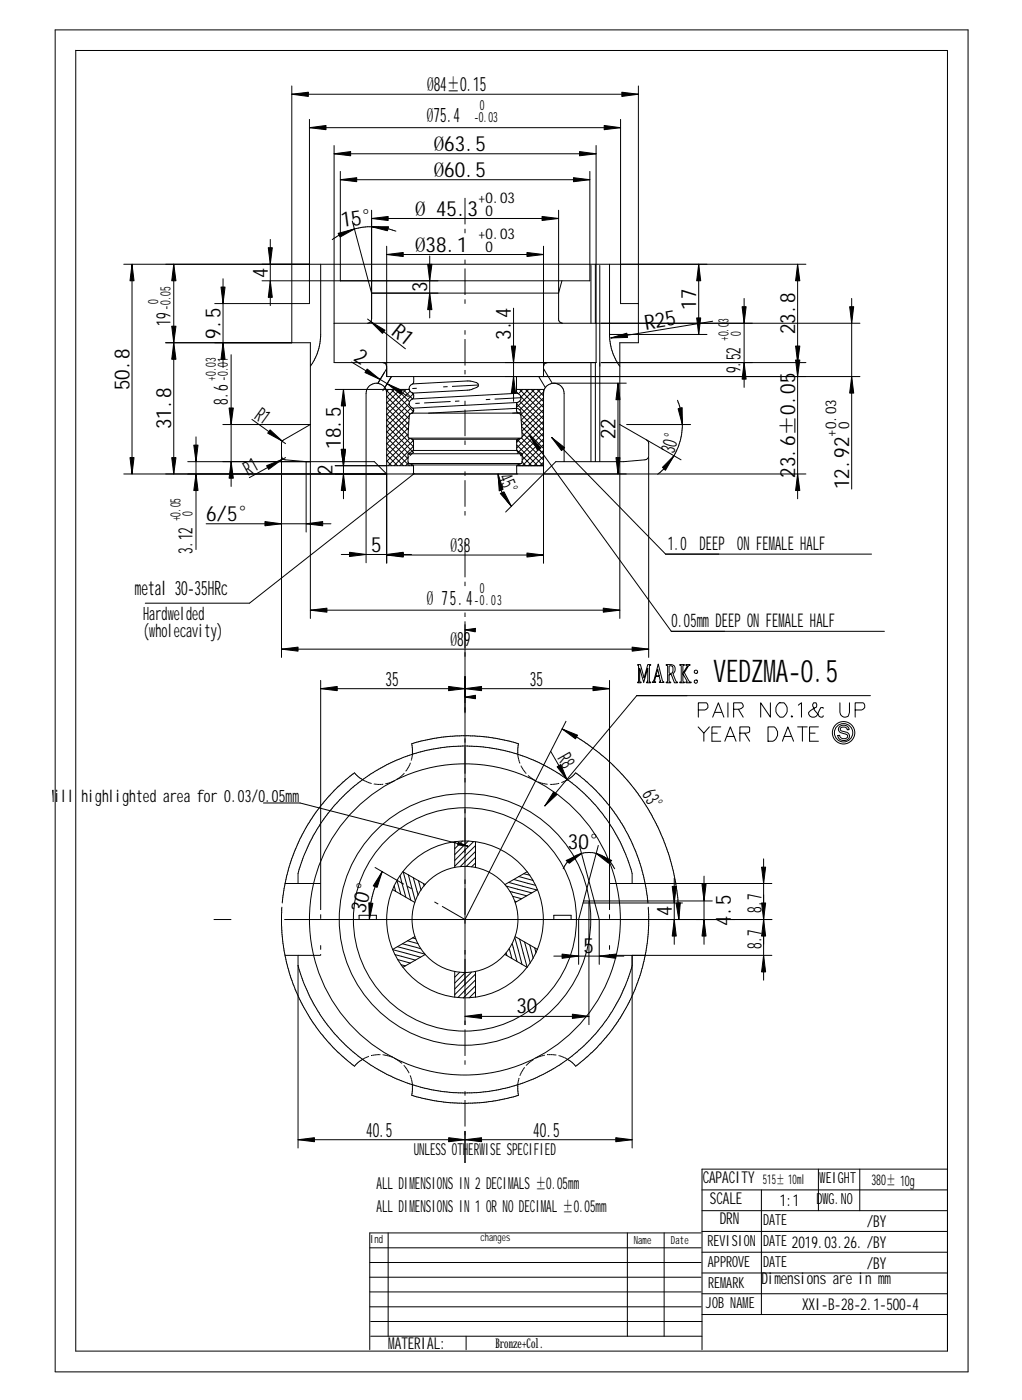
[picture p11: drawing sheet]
<svg xmlns="http://www.w3.org/2000/svg" width="235mm" height="322mm" viewBox="0 0 235 322" stroke-linecap="round" stroke-linejoin="round" font-family="sans-serif">
<g fill="none" stroke="#000" stroke-width=".23">
<path d="M12.7 6.9h210.2v309.1l-210.2-.1zM17.4 11.6v299.6h200.7v-299.6h-200.7M67.2 19.8v59.1M147 19.8v59.1h-4.3v63.5M67.2 21.7h79.8M71.2 27.5v42.4h-21.8M71.2 29.4h71.7M76.9 33.5v50h60.3v-50M76.9 35.4h60.3M78.4 39.5v25.2M135.8 39.5v25.2h-75.5M142.9 27.5v42.4h4.1"/>
<path d="M62.2 55.1v15.3M78.4 41.4h57.4M81.1 50.9l4.5 16.6h43l.8-2.8M85.6 48.4v25.1a.94 .94 0 0 1-1 1M85.6 50.3h43M89 56.7v30h109M89 58.6h36.1M91.1 53.2l-1.6-.5-2.4-.4-3.7 .1-3.3 .8-2.2 1.1-1.4 .9M98.9 59v14.2M125.1 56.7v30M128.6 48.4v25.1a.94 .94 0 0 0 .9 1M28.5 60.9h157"/>
<path d="M30.4 60.9v48.3M38.1 78.9h33.4v63.5M40 60.9v48.3M51.4 64.2v20.5M73.8 60.9v16.9a12 12 0 0 1-2.3 6.6M76.9 74.5h121.1M84.6 73.5l8.7 6.8M118.2 71v21.4M136.1 61.1v13.4M137.1 60.9v13.6M138.1 61.1v45.2M140.3 60.9v16.6a12.9 12.9 0 0 0 2.4 6.9"/>
<path d="M140.3 77h22.5M160.9 60.9v16.1M164.1 74l-23.5 3.8M171.3 68.7v20.5M183.6 60.9v54M196.1 68.7v43.9M51.3 97.8h20.2l-6.2 3.5-.4 .5-.1 .4v49.2M53.2 81.7v30.3M58 96.6l7.7 5.6M77.2 89.7h17M79.1 89.7v25.2M80.9 83.4l13.1 7.9"/>
<path d="M88.1 83.5a.87 .87 0 0 1 .9 .9M88.6 89.3l1.5-2.6-2 3.3M89 96.7l6.2 6.2M89 95.4l4.9 4.9M89 94l5 5M89 92.7l5.1 5M89 91.3l5.1 5.2M89 90l5.4 5.4M89 98.1l6.2 6.1M89 99.4l5.5 5.4 .7-.7M89 84.9l-2 3.4M89.5 89.7l-.5 .4"/>
<path d="M90.1 89.7l5.1 5.1M90.8 89.7l-1.8 1.8M91.4 89.7l2.9 2.8M92.2 89.7l-3.2 3.1M92.8 89.7l2.2 2.2 24.1-1.3M93.5 89.7l-4.5 4.5M93.9 100l-4.9 4.9M94 98.5l-5 5.1M94.1 89.7l.2 .2M94.1 97.1l-5.1 5.1M94.2 93l-5.2 5.2M94.2 95.7l-5.2 5.2"/>
<path d="M94.2 95.7l-.3 4.8 .1 .3 .3 .2M94.3 92.5a1.24 1.24 0 0 0 .9 1.6 .77 .77 0 0 1-.5 1.1M94.3 89.9l.6 .6M94.4 90.1l-5.4 5.4M94.7 95.2l-.4 .2-.1 .3M94.7 93.8l-5.7 5.8M94.9 90.5a.98 .98 0 0 1 .3 .9 .98 .98 0 0 1-.7 .8l-.2 .3M94.9 90.5l.3 .3M94.9 95.2h24.4M95 88.4l13-.7 1.7 .4 .5 .6-.1 .3-.3 .2-1.7 .6-13.1 .7M95.2 90.7l-6.2 6.1M95.2 86.7v1.6a1.3 1.3 0 0 0-.9 1.6"/>
<path d="M95.2 94.7l-.5 .5M98.7 95.2l20.2-1.1a1.06 1.06 0 0 1 1 1.4M118.9 89.7h6.2v40M118.9 86.7l.1 3.8a1.17 1.17 0 0 1 .6 1.9M118.9 93l6.2 6.2M119 90.4l.3 .3M119 89.7l-.1 .1M119.2 92.7l-24.2 1.3M119.6 92.4l-.6 .4a2.34 2.34 0 0 0 .2 2.3l.6 .3 .1 .3 .3 4.8-.1 .3-1.1 .4v2.5M119.6 92.4l5.5 5.5M119.6 89.7l5.5 5.5M119.9 91.3l5.2 5.2"/>
<path d="M119.9 95.4l5.2 5.2M120 96.8l5.1 5.1M120.1 98.2l5 5.1M120.2 99.6l4.9 5M120.4 89.7l-1.1 1M121 89.7l4.1 4.1M121.7 89.7l-1.8 1.8M122.3 89.7l2.8 2.8M123.1 89.7l-4.2 4.1M123.7 89.7l1.4 1.5M124 86.7l1.6 2.6M124.4 89.7l-4.7 4.7"/>
<path d="M125 89.7l.1 .1M125.1 90.3l-5.2 5.2M125.1 91.6l-5.1 5.2M125.1 93l-5 5M125.1 94.3l-4.9 5M125.1 95.7l-4.9 4.9M125.1 97l-6.1 6.2M125.1 98.4l-6 6M125.1 99.7l-5.3 5.3M125.1 84.9l2.1 3.4M125.1 90.6a2.37 2.37 0 0 1 2.4-2.3 2.37 2.37 0 0 1 2.4 2.3v15.7M126.1 83.5a.87 .87 0 0 0-1 .9"/>
<path d="M127.4 88.3h16.8M136.1 83.5v22.8M137.1 83.5v22.8M138.4 83.5h47.1M142.3 88.3v20.9M142.7 97.8l14.1 8.1M144.3 97.8h14.7M156 92.2l.4 1.2a14.6 14.6 0 0 1 .4 7.5l-1.1 3.1a15.1 15.1 0 0 1-4.3 5.2M28.5 109.2h157M43.2 106.3h43l2.8 2.9M45.1 100.6v26M64.8 105a.95 .95 0 0 0 .9 .9l4.8 .4v16.2"/>
<path d="M65.7 105.4l-8.3 4.6M77.2 107.3h18M89 100.7l4.9 4.9M89 102.1l5.2 5.2M89 103.4l3.9 3.9M89 104.8l2.5 2.5M89 106.1l1.2 1.2M94 104.5l-.1 1.9 .1 .3 1.1 .5 .1 2M94 104.5h26.2M94.1 100.9h26M94.1 106.5l-.7 .8M94.1 106.8h26"/>
<path d="M94.1 105.2l-2.1 2.1M94.3 101l-5.3 5.3M94.3 101l.5 .1 .4 .4-.1 2.2M94.8 101.1l.3 .4-5.7 5.8M94.8 107.2l-.1 .1M94.9 101.2h24.4M95 107.1h24.1M95.1 103.7l-1.1 .8M95.2 103.7h23.8M95.2 102.8l-4.5 4.5M95.4 109l-38 29.9h-24M114.7 109.2a10.6 10.6 0 0 0 3 7.4"/>
<path d="M119 102.5l4.8 4.8M119 103.8l3.4 3.5M119 107.3h6.1M119 103.7l1.2 .8M119.1 101.3l6 6M119.4 101.1l-.3 .2-.1 .3M119.5 107l.3 .3M119.8 101l-.8 .9M120.1 100.9l5 5M120.1 106.3l1 1M120.2 104.5v1.9l-.1 .3-1.1 .5v2M122 100.4l32.6 45h49"/>
<path d="M125.1 101.1l-4.9 4.8M125.1 102.4l-4.8 4.9M125.1 103.7l-3.5 3.6M125.1 105.1l-2.2 2.2M125.1 106.5l-.8 .8M127 100.7l26.2 26.9h47.5M148.9 101.3l.4 .5 .1 3.1M149.4 105a.95 .95 0 0 1-.9 .9l-4.9 .4h-15.6l-11.6 11.6M149.4 105.4v46M47.5 120.6h28.7M78.6 127.7h16.1M84.3 129.6v-39a2.37 2.37 0 0 1 2.4-2.3 2.37 2.37 0 0 1 2.3 2.3v39.1"/>
<path d="M89 127.8h36.1M64.8 149.5h84.6M71.5 140.5h71.2M73.8 158.6h66.5M73.8 156.7v46.8M107.1 143.9v92.1M140.3 156.7v46.8M146.8 153.1h.6l.9 3.1 .8-3.1h.7l-.3 .3v3.6l.3 .1v.2h-1v-.2l.3-.1v-3.1l-.9 3.3-.9-3.3v3.1l.3 .1v.2h-.8l.2-.3v-3.7l-.2-.1zM151.4 154.1l.4 1.5h-.8zM151.6 152.9l.9 3.8 .4 .3v.2h-1.1a.82 .82 0 0 0 0-1.2v-.2h-.8l-.3 1 .3 .4h-.8l.4-.7zM153.4 153.1a2.25 2.25 0 0 1 1.8 .3 1.32 1.32 0 0 1-.3 1.8l.8 1.8 .3 .1v.2h-.7l-.7-2-.5 .1v1.4l.3 .5h-1l.3-.4v-3.5zM154.1 153.4a.54 .54 0 0 1 .8 .4l-.1 1.1-.3 .2h-.4z"/>
<path d="M156.5 153.1h1.1v.1l-.4 .2v1.7l1-1.7-.3-.2v-.1h1l-1.3 1.8 1.1 2.1 .4 .1v.2h-1.2l.3-.5-1-1.6v1.6l.4 .5h-1.1v-.2l.3-.1v-3.6l-.3-.2zM83.5 179.6l-1-.7-.9-.9a41.6 41.6 0 0 0-7.8 7.6l-2.8 4.2-2.5 4.8a43.4 43.4 0 0 0-3.5 13.4M95 173.7l-.2-2.4a43.9 43.9 0 0 1 11.5-1.9h1.6a43.9 43.9 0 0 1 11.5 1.9l-.2 2.4M126.8 173l3.8 6.6M129.4 167.9l4.8 2.7 4.7 3.6 4.6 4.4 3.7 4.6a49.8 49.8 0 0 1 7.8 17.2l.3 1.7a51.9 51.9 0 0 1 1 9.7M130.7 179.6l1-.7 .8-.9a44.6 44.6 0 0 1 7.8 7.6l1.3 1.7a42.1 42.1 0 0 1 7.6 20.7M160.7 167.4l1.4 1.5 1.2-1.5M160.8 163.5h1.5a.96 .96 0 0 0 .5-1.5l-.2-.1h-1.8v3.3M162.1 168.9v1.8M163.9 168.9h1.2M164.1 165.2l1.3-3.3 1.3 3.3M164.7 164.1h1.4"/>
<path d="M165.9 167.4h-2v3.3h2M166.9 170.7l1.2-3.3 1.4 3.3M167.4 169.6h1.7M167.6 161.9v3.3M168.9 163.4h1.3a1 1 0 0 0 .9-1l-.4-.5h-1.8v3.3M170 163.4l1.1 1.8M170.3 168.9h1.5l.6-.2 .2-.2v-.9l-.2-.2h-2.1v3.3M171.4 168.9l1.2 1.8M176.8 167.4h1.1a1.26 1.26 0 0 1 1.1 1.1 2.19 2.19 0 0 1-1.1 2.2h-1.1zM177.4 161.9v3.3l-2.3-3.3v3.3M179.4 161.9h1.1a2 2 0 0 1-.2 3.3 1.49 1.49 0 0 1-1.7-1.3 2.04 2.04 0 0 1 .8-2zM180.1 170.7l1.3-3.3 1.3 3.3"/>
<path d="M180.5 169.6h1.7M182.3 164.8l-.1 .2 .1 .2 .2-.2M183.6 167.4h2.2M183.8 162.4l.7-.5v3.3M184.7 167.4v3.3M186.4 168.9h1.3M188.4 167.4h-2v3.3h2M189.5 163.1v-.1h-.5l-.6 1.1a1.12 1.12 0 0 1-1.1 1.1 1.12 1.12 0 0 1-1.1-1.1l1.5-1.1h.2l.1-.4-.1-.7h-.6l-.2 .3a4.1 4.1 0 0 0 1.9 3h.3l.2-.4M193.4 161.9v2.2a1.1 1.1 0 0 0 1.1 1.1 1.1 1.1 0 0 0 1.1-1.1v-2.2M193.4 167.3a1.34 1.34 0 0 1 2.1 .7l-.4 .1a.83 .83 0 0 0-.8-.7 .83 .83 0 0 0-.8 .6l.2 .3a2.25 2.25 0 0 1 1.8 .9 1.32 1.32 0 0 1-.9 1.4 1.32 1.32 0 0 1-1.5-.6l-.2-.6h.4v.1a1.04 1.04 0 0 0 1.6 .5l.2-.1a.71 .71 0 0 0-.2-.8 .71 .71 0 0 0-.7-.2 .96 .96 0 0 1-1-.5 .96 .96 0 0 1 .2-1.1zM196.9 163.5h1.5a.96 .96 0 0 0 .5-1.5l-.2-.1h-1.8v3.3M200.4 160.2h-53.8l-21.2 25.4"/>
<path d="M60.7 184.9h8.4l38.6 10M86.4 199.8l5 3M104.7 193.9v5.9M105 193.8l-.3 .3M106.5 193.7l-1.8 1.8M107.8 193.7l-3.1 3.1M109.1 193.8l-4.4 4.4M109.5 193.9v5.9M109.5 194.8l-4.8 4.7M109.5 196.1l-3.5 3.5M109.5 197.5l-2.1 2M109.5 198.8l-.9 .8"/>
<path d="M133.4 194.7l4.6 17.1v10.3M137.8 194.7l-3.4 12.8M175.8 197.8v27.9M64.9 208.9l-.1 4.2 .4 4.6a43.4 43.4 0 0 0 2.7 10.1l1.8 3.8 2.4 4 1.7 2.3 2.8 3.2 2.1 2 2.9 2.5 .9-.9 1-.7M65.6 203.5h3a10.4 10.4 0 0 1 1-5.3 39.4 39.4 0 0 1 8.6-14l3.5-3.2 3.7-2.8a39 39 0 0 1 14.5-5.7l2-.3a39.5 39.5 0 0 1 10.4 0 38 38 0 0 1 8.1 1.9l4.7 2 3.6 2.1 2.6 1.8a39.1 39.1 0 0 1 5.7 5.3 39.7 39.7 0 0 1 8.5 15.9v2.3h32.2M82.7 211.8v-1h4v1M88 200.7a21.8 21.8 0 0 0-3 11.1M90.4 204.9l5.1 2.9M90.4 218.7l6.4 1.8M90.8 204l.3 1.3M90.9 219.9l4.8 1.2M91.4 202.8l.9 3.2"/>
<path d="M91.5 218l6.3 1.7M92.1 201.7l1.3 4.9M92.7 217.4l4.2 1.1M92.8 200.8l5.1 2.9M92.8 200.8l1.8 6.5M93.9 216.7l2.3 .6M94 201.5l1.6 6M95 216l.7 .2M95.2 202.2l1.1 3.9M95.5 215.7l-5.1 3M96.4 202.8l.5 2.2M97.5 203.5l.2 .5"/>
<path d="M97.9 219.8l-5.1 3M116.5 219.5l.2 .6M116.5 204.1l5.9 1.5M117.1 203.2l6.5 1.8M117.3 218.5l.6 2.3M117.4 205.3l3.9 1M117.9 217.4l1.1 4M118.1 206.4l2 .6M118.3 202.6l5 1.3M118.5 216l1.7 6.1M118.5 207.5l.5 .2M118.6 215.7l5.2 3"/>
<path d="M119.4 201.9l3.3 .9M119.6 216.3l1.8 6.5-5.2-3M120.6 201.2l1.4 .4M120.8 216.9l1.3 4.9M121.4 200.8l-5.2 2.9M122 217.6l.8 3.1M123.1 218.3l.3 1.1M123.8 204.9l-5.2 2.9M127.5 211.8v-1h4v1M129.7 200.1a6.5 6.5 0 0 1 5.9-3.8 6.5 6.5 0 0 1 5.9 3.8M134.2 208h22.9M134.4 207.5h29.6"/>
<path d="M134.4 207.5l-1.2 4.3v10.3M135.6 211.8v24.2M149.3 208.9l.1 4.2-.4 4.2a45 45 0 0 1-2.8 10.5l-1.2 2.7a44 44 0 0 1-7.4 10.6l-2.1 2-3 2.5-.8-.9-1-.7M153.3 211.8h24.4M155.2 202.3v15.2M162.1 201.8v15.7M65.6 220h3v44.4M68.6 222.4a41 41 0 0 0 5.1 11.3l2.2 2.9a35.1 35.1 0 0 0 5.4 5.7l4.1 3a40.5 40.5 0 0 0 14.5 5.8 39.9 39.9 0 0 0 19-1.2l4.8-1.8a43.4 43.4 0 0 0 7.2-4.2l2-1.6 3-2.9a40.3 40.3 0 0 0 9.6-17M91.6 221l2.9 .8M92.3 222.2l1 .2M104.7 223.8v5.9M105.8 223.9l-1.1 1.2"/>
<path d="M107.1 234.1h28.5M107.1 224l-2.4 2.4M108.5 223.9l-3.8 3.9M109.5 223.8v5.9M109.5 224.4l-4.8 4.7M109.5 225.7l-4.1 4.1M109.5 227.1l-2.8 2.8M109.5 228.4l-1.5 1.4M127.5 220.2h16.1M177.7 220h-32.2v44.4M95 249.8l-.2 2.5a41.5 41.5 0 0 0 24.6 0l-.2-2.5M68.6 262.5h76.9"/>
<path d="M107.1 260.6v7.1M161.6 274.1h56.5M161.6 278.8h56.5M175.3 274.1v28.7M188.4 269.3v9.5M198 269.3v9.5M218.1 269.3h-56.5v41.5M85.1 297.5h76.3M85.1 294.2h76.3M85.1 290.8h76.3M85.1 287.4h76.3M89.4 284v23.7"/>
<path d="M144.4 284v23.7M152.9 284v23.7M161.4 284h-76.3v26.8M161.6 283.6h56.5M161.6 288.4h56.5M161.6 293.2h56.5M161.6 298h56.5M85.1 301h76.3M85.3 307.7h76.3M85.3 304.4h76.3M107.3 307.7v3.1M161.6 302.8h56.5"/>
<circle cx="160.2" cy="154.7" r=".4"/>
<circle cx="160.2" cy="157" r=".37"/>
<circle cx="194.2" cy="168.8" r="2.12"/>
<circle cx="194.2" cy="168.8" r="2.58"/>
<circle cx="107" cy="211.8" r="35.8"/>
<circle cx="107" cy="211.8" r="25.7"/>
<circle cx="107" cy="211.8" r="18.1"/>
<circle cx="107" cy="211.8" r="12.2"/>
<circle cx="107" cy="211.8" r="29"/>
</g>
<g fill="#000" stroke="#000" stroke-width=".23">
<path d="M67.2 21.7l3.8-.5v1z" fill-rule="evenodd"/>
<path d="M71.2 29.4l3.9-.5v1z" fill-rule="evenodd"/>
<path d="M76.9 35.4l3.8-.5v1z" fill-rule="evenodd"/>
<path d="M133.4 34.9l3.8 .5-3.8 .5z" fill-rule="evenodd"/>
<path d="M139.1 28.9l3.8 .5-3.8 .5z" fill-rule="evenodd"/>
<path d="M143.2 21.2l3.8 .5-3.8 .5z" fill-rule="evenodd"/>
<path d="M61.8 57.1h.9l-.5 3.8z" fill-rule="evenodd"/>
<path d="M77.9 53.7l3.7-1-3.3 1.9z" fill-rule="evenodd"/>
<path d="M78.4 41.4l3.7-.5v1z" fill-rule="evenodd"/>
<path d="M85.6 50.3l3.8-.4v.9z" fill-rule="evenodd"/>
<path d="M85.6 52.2h3.9l-.3 1z" fill-rule="evenodd"/>
<path d="M89 58.6l3.8-.4v.9z" fill-rule="evenodd"/>
<path d="M121.3 58.2l3.8 .4-3.8 .5z" fill-rule="evenodd"/>
<path d="M124.8 49.9l3.8 .4-3.8 .5z" fill-rule="evenodd"/>
<path d="M132 40.9l3.8 .5-3.8 .5z" fill-rule="evenodd"/>
<path d="M30.4 60.9l.5 3.8h-1z" fill-rule="evenodd"/>
<path d="M40 60.9l.5 3.8h-1z" fill-rule="evenodd"/>
<path d="M39.5 75.1h1l-.5 3.8z" fill-rule="evenodd"/>
<path d="M50.9 66.1h.9l-.4 3.8z" fill-rule="evenodd"/>
<path d="M62.2 64.7l.5 3.8h-.9z" fill-rule="evenodd"/>
<path d="M85.3 74.1l3.3 2-.5 .7z" fill-rule="evenodd"/>
<path d="M98.5 60.9h.9l-.5 3.8z" fill-rule="evenodd"/>
<path d="M98.9 67.5l.5 3.8h-.9z" fill-rule="evenodd"/>
<path d="M117.7 79.7h1l-.5 3.8z" fill-rule="evenodd"/>
<path d="M140.6 77.8l3.7-1.1 .2 1z" fill-rule="evenodd"/>
<path d="M160.9 60.9l.4 3.8h-.9z" fill-rule="evenodd"/>
<path d="M160.4 73.2h.9l-.4 3.8z" fill-rule="evenodd"/>
<path d="M170.9 70.6h.9l-.5 3.9z" fill-rule="evenodd"/>
<path d="M183.2 79.7h.9l-.5 3.8z" fill-rule="evenodd"/>
<path d="M183.6 60.9l.5 3.8h-.9z" fill-rule="evenodd"/>
<path d="M195.6 70.6h1l-.5 3.9z" fill-rule="evenodd"/>
<path d="M40 78.9l.5 3.8h-1z" fill-rule="evenodd"/>
<path d="M51.4 78.9l.4 3.8h-.9z" fill-rule="evenodd"/>
<path d="M52.7 94h1l-.5 3.8z" fill-rule="evenodd"/>
<path d="M62.2 99l2.8 2.6-3.4-1.8z" fill-rule="evenodd"/>
<path d="M79.1 89.7l.4 3.8h-.9z" fill-rule="evenodd"/>
<path d="M84.5 85l3 2.4-3.5-1.6z" fill-rule="evenodd"/>
<path d="M89.2 88.4l3.4 1.5-.4 .8z" fill-rule="evenodd"/>
<path d="M118.2 86.7l.5 3.8h-1z" fill-rule="evenodd"/>
<path d="M142.3 88.3l.4 3.8h-.9z" fill-rule="evenodd"/>
<path d="M156.1 94.1l1-.2v3.9z" fill-rule="evenodd"/>
<path d="M171.3 83.5l.5 3.8h-.9z" fill-rule="evenodd"/>
<path d="M183.2 82.9h.9l-.5 3.8z" fill-rule="evenodd"/>
<path d="M196.1 86.7l.5 3.8h-1z" fill-rule="evenodd"/>
<path d="M29.9 105.4h1l-.5 3.8z" fill-rule="evenodd"/>
<path d="M39.5 105.4h1l-.5 3.8z" fill-rule="evenodd"/>
<path d="M44.6 102.5h1l-.5 3.8z" fill-rule="evenodd"/>
<path d="M45.1 109.2l.5 3.8h-1z" fill-rule="evenodd"/>
<path d="M53.2 106.3l.5 3.8h-1z" fill-rule="evenodd"/>
<path d="M61.4 107.3l3.5-1.5-3.1 2.3z" fill-rule="evenodd"/>
<path d="M78.6 103.5h.9l-.4 3.8z" fill-rule="evenodd"/>
<path d="M79.1 109.2l.4 3.8h-.9z" fill-rule="evenodd"/>
<path d="M78.6 103.5h.9l-.4 3.8z" fill-rule="evenodd"/>
<path d="M114.7 109.2l1.1 3.5-.9 .4z" fill-rule="evenodd"/>
<path d="M115.2 113.7l.8-.4 1.7 3.3z" fill-rule="evenodd"/>
<path d="M122 100.4l2.5 2.8-.7 .5z" fill-rule="evenodd"/>
<path d="M127 100.7l3 2.4-.7 .7z" fill-rule="evenodd"/>
<path d="M141.8 105.4h.9l-.4 3.8z" fill-rule="evenodd"/>
<path d="M155.2 105l-2 3.3-.7-.7z" fill-rule="evenodd"/>
<path d="M183.6 109.2l.5 3.8h-.9z" fill-rule="evenodd"/>
<path d="M61 120.1l3.8 .5-3.8 .5z" fill-rule="evenodd"/>
<path d="M70.5 120.6l3.8-.5v1z" fill-rule="evenodd"/>
<path d="M80.5 127.2l3.8 .5-3.8 .5z" fill-rule="evenodd"/>
<path d="M89 127.8l3.8-.4v.9z" fill-rule="evenodd"/>
<path d="M89 127.7l3.8-.5v1z" fill-rule="evenodd"/>
<path d="M121.3 127.4l3.8 .4-3.8 .5z" fill-rule="evenodd"/>
<path d="M64.8 149.5l3.8-.5v1z" fill-rule="evenodd"/>
<path d="M71.5 140.5l3.8-.4v.9z" fill-rule="evenodd"/>
<path d="M73.8 158.6l3.8-.5v1z" fill-rule="evenodd"/>
<path d="M103.3 158.1l3.8 .5-3.8 .5z" fill-rule="evenodd"/>
<path d="M107.1 145.1l2.4-.4-.1 .8z" fill-rule="evenodd"/>
<path d="M107.1 158.6l3.8-.5v1z" fill-rule="evenodd"/>
<path d="M136.5 158.1l3.8 .5-3.8 .5z" fill-rule="evenodd"/>
<path d="M138.9 140.1l3.8 .4-3.8 .5z" fill-rule="evenodd"/>
<path d="M145.5 149l3.9 .5-3.9 .5z" fill-rule="evenodd"/>
<path d="M107.1 160.6l2.4-.5v.8z" fill-rule="evenodd"/>
<path d="M128.3 176.6l.8-.5 1.5 3.5z" fill-rule="evenodd"/>
<path d="M129.4 167.9l3.6 1.4-.5 .9z" fill-rule="evenodd"/>
<path d="M105.5 194l2.2 .9-2.3-.3z" fill-rule="evenodd"/>
<path d="M127.5 182.4l.7 .6-2.8 2.6z" fill-rule="evenodd"/>
<path d="M130.3 198.2l3.6-1.6-2.8 2.2z" fill-rule="evenodd"/>
<path d="M137.3 196.6l3.5 1.6-.7 .6z" fill-rule="evenodd"/>
<path d="M175.3 199.7h1l-.5 3.8z" fill-rule="evenodd"/>
<path d="M84.9 207.9l1 .2-.9 3.7z" fill-rule="evenodd"/>
<path d="M88 200.7l-1.2 3.7-.9-.4z" fill-rule="evenodd"/>
<path d="M155.2 211.8l.5 3.8h-.9z" fill-rule="evenodd"/>
<path d="M154.8 204.2h.9l-.5 3.8z" fill-rule="evenodd"/>
<path d="M155.7 208l.9-.1-.3 3.9z" fill-rule="evenodd"/>
<path d="M161.6 203.7h1l-.5 3.8z" fill-rule="evenodd"/>
<path d="M162.1 211.8l.5 3.8h-1z" fill-rule="evenodd"/>
<path d="M175.8 211.8l.5 3.8h-1z" fill-rule="evenodd"/>
<path d="M175.3 208h1l-.5 3.8z" fill-rule="evenodd"/>
<path d="M107.1 234.1l3.8-.5v1z" fill-rule="evenodd"/>
<path d="M129.4 219.7l3.8 .5-3.8 .5z" fill-rule="evenodd"/>
<path d="M131.8 233.6l3.8 .5-3.8 .5z" fill-rule="evenodd"/>
<path d="M138 220.2l3.8-.5v1z" fill-rule="evenodd"/>
<path d="M175.8 220l.5 3.8h-1z" fill-rule="evenodd"/>
<path d="M68.6 262.5l3.8-.5v1z" fill-rule="evenodd"/>
<path d="M103.3 262l3.8 .5-3.8 .5z" fill-rule="evenodd"/>
<path d="M107.1 262.5l3.8-.5v1z" fill-rule="evenodd"/>
<path d="M141.8 262l3.7 .5-3.7 .5z" fill-rule="evenodd"/>
</g>
<path d="M107.1 211.8l23.2-45.7M169.1 211.8h-121.9" fill="none" stroke="#000" stroke-width=".23" stroke-dasharray="103.6 12.2 4.1 12.2" stroke-linecap="butt"/>
<g fill="none" stroke="#000" stroke-width=".23" stroke-dasharray="6.1 1 1" stroke-linecap="butt">
<path d="M107.1 45.6v110.2M110.2 88.7l-16 .8M119.9 95l-1.9 .2M120 91.6l-25.8 1.4M107.1 155.8v111.9M83.5 179.6l.3 .2M83.8 179.8l.4 .1M84.2 179.9l.4 .2M90.6 179.9l.3-.1M91.4 179.5l.3-.2M91.7 179.3l.3-.2M92 179.1l.4-.3"/>
<path d="M92.4 178.8l.3-.3M92.7 178.5l.3-.3M93 178.2l.1-.2M93.4 177.6h.1M93.5 177.6l.2-.4M93.7 177.2l.2-.3M93.9 176.9l.2-.4M94.1 176.5l.2-.4M94.3 176.1l.2-.3M94.5 175.8v-.1M94.7 175.2v-.3M94.7 174.9l.1-.3"/>
<path d="M94.8 174.6l.1-.5M94.9 174.1l.1-.4M119.2 173.7l.1 .4M119.3 174.1v.5M119.3 174.6l.1 .3M119.4 174.9l.1 .5M119.5 175.4l.2 .4M119.9 176.3l.1 .2M120 176.5l.2 .4M120.2 176.9l.2 .3M120.4 177.2l.3 .4M120.7 177.6l.2 .3"/>
<path d="M120.9 177.9l.3 .3M121.6 178.6l.2 .2M121.8 178.8l.3 .3M122.1 179.1l.4 .2M122.5 179.3l.3 .2M122.8 179.5l.3 .2M123.1 179.7l.3 .1M130 179.9l.3-.1M130.3 179.8l.4-.2M84.6 180.1l.4 .2M85 180.3l.4 .1M85.4 180.4l.2 .1"/>
<path d="M86.1 180.5l.1 .1M86.2 180.6h.4M86.6 180.6l.4 .1M87 180.7h.4M87.4 180.7h.4M87.8 180.7l.4-.1M88.7 180.5h.4M89.1 180.5l.4-.1M89.5 180.4l.4-.2M89.9 180.2l.4-.1M90.3 180.1l.3-.2M123.9 180.1l.4 .1"/>
<path d="M124.3 180.2l.4 .2M124.7 180.4l.4 .1M125.1 180.5h.4M125.5 180.5l.4 .1M125.9 180.6h.2M126.6 180.7h.1M126.7 180.7h.5M127.2 180.7l.4-.1M127.6 180.6h.4M128 180.6l.4-.1M128.4 180.5l.3-.1M129.2 180.2l.4-.1"/>
<path d="M129.6 180.1l.4-.2M73.8 203.5h-5.2M73.8 203.5v16.5M107.1 211.8l-15.7-9M135.6 207.5v4.3M140.3 203.5v16.5M73.8 220h-5.2M83.8 243.8l-.3 .2M84.2 243.6l-.4 .2M84.6 243.4l-.4 .2M84.9 243.3l-.3 .1M85.8 243.1h-.4"/>
<path d="M86.2 243l-.4 .1M86.6 242.9l-.4 .1M87 242.9h-.4M87.4 242.9h-.4M87.6 242.9h-.2M88.3 242.9h-.2M88.6 243l-.3-.1M89.1 243.1l-.5-.1M89.5 243.2l-.4-.1M89.9 243.3l-.4-.1M90.3 243.4l-.4-.1M91 243.8l-.3-.1"/>
<path d="M91.4 244l-.4-.2M91.7 244.2l-.3-.2M92 244.5l-.3-.3M92.4 244.8l-.4-.3M92.5 244.9l-.1-.1M93.2 245.6l-.2-.3M93.5 246l-.3-.4M93.7 246.3l-.2-.3M93.9 246.7l-.2-.4M94.1 247l-.2-.3M94.2 247.2l-.1-.2M94.5 247.8l-.1-.1"/>
<path d="M94.6 248.2l-.1-.4M94.7 248.6l-.1-.4M94.8 249l-.1-.4M94.9 249.4l-.1-.4M95 249.8l-.1-.4M119.3 249.4l-.1 .4M119.3 249v.4M119.4 248.6l-.1 .4M119.5 248.3l-.1 .3M119.8 247.4l-.1 .4M120 247l-.2 .4M120.2 246.7l-.2 .3"/>
<path d="M120.4 246.3l-.2 .4M120.7 246l-.3 .3M120.8 245.8l-.1 .2M121.2 245.3l-.1 .1M121.5 245.1l-.3 .2M121.8 244.8l-.3 .3M122.1 244.5l-.3 .3M122.5 244.2l-.4 .3M122.8 244l-.3 .2M122.9 244h-.1M123.5 243.6l-.2 .1M123.9 243.4l-.4 .2"/>
<path d="M124.3 243.3l-.4 .1M124.7 243.2l-.4 .1M125.1 243.1l-.4 .1M125.4 243l-.3 .1M126.3 242.9h-.4M126.7 242.9h-.4M127.2 242.9h-.5M127.6 242.9h-.4M128 243l-.4-.1M128.1 243h-.1M128.8 243.1h-.2M129.2 243.3l-.4-.2"/>
<path d="M129.6 243.4l-.4-.1M130 243.6l-.4-.2M130.3 243.8l-.3-.2M130.7 244l-.4-.2"/>
</g>
<path d="M140.3 203.5h5.2M140.3 220h5.2" fill="none" stroke="#000" stroke-width=".23" stroke-dasharray="51.8 12.2" stroke-linecap="butt"/>
<g font-size="7.2">
<text x="164.3" y="157.1">VEDZM</text>
<text x="178.6" y="157.1">A-0.5</text>
</g>
<g font-size="4.8">
<text x="99.9" y="34.7">Ø63.5</text>
<text x="99.9" y="40.7">Ø60.5</text>
<text x="78.7" y="52.4" transform="rotate(-7 78.7 52.4)">15°</text>
<text x="95.6" y="49.6">Ø 45.3</text>
<text x="95.6" y="57.9">Ø38.1</text>
<text x="61.6" y="64" transform="rotate(-90 61.6 64)">4</text>
<text x="98.3" y="67.3" transform="rotate(-90 98.3 67.3)">3</text>
<text x="160.3" y="71.4" transform="rotate(-90 160.3 71.4)">17</text>
<text x="89.9" y="76.9" transform="rotate(38 89.9 76.9)">R1</text>
<text x="117.6" y="73.3" transform="rotate(-90 117.6 73.3)">4</text>
<text x="148.7" y="75.9" transform="rotate(-9 148.7 75.9)">R25</text>
<text x="183" y="77" transform="rotate(-90 183 77)">23.8</text>
<text x="50.8" y="78" transform="rotate(-90 50.8 78)">9.5</text>
<text x="81.2" y="82.8" transform="rotate(31 81.2 82.8)">2</text>
<text x="117.6" y="78.2" transform="rotate(-90 117.6 78.2)">3.</text>
<text x="29.8" y="89.9" transform="rotate(-90 29.8 89.9)">50.8</text>
<text x="39.4" y="98.9" transform="rotate(-90 39.4 98.9)">31.8</text>
<text x="141.7" y="101.1" transform="rotate(-90 141.7 101.1)">22</text>
<text x="78.4" y="103.3" transform="rotate(-90 78.4 103.3)">18.5</text>
<text x="76.6" y="109.4" transform="rotate(-90 76.6 109.4)">2</text>
<text x="183" y="110" transform="rotate(-90 183 110)">23.6±0.05</text>
<text x="195.5" y="112.6" transform="rotate(-90 195.5 112.6)">12.92</text>
<text x="47.5" y="120">6/5°</text>
<text x="85.5" y="127.1">5</text>
<text x="130.8" y="195.7">30°</text>
<text x="84" y="210.6" transform="rotate(-75 84 210.6)">30°</text>
<text x="154.6" y="211.1" transform="rotate(-90 154.6 211.1)">4</text>
<text x="168.2" y="213.3" transform="rotate(-90 168.2 213.3)">4.5</text>
<text x="134.4" y="219.5">5</text>
<text x="118.9" y="233.4">30</text>
</g>
<g font-size="4.6">
<text x="98.3" y="21.1">Ø84±0.15</text>
<text x="98.3" y="28.2">Ø75.4</text>
<text x="39.2" y="75.1" transform="rotate(-90 39.2 75.1)">19</text>
<text x="170.5" y="83" transform="rotate(-90 170.5 83)">52</text>
<text x="170.5" y="86" transform="rotate(-90 170.5 86)">9.</text>
<text x="52.5" y="93.2" transform="rotate(-90 52.5 93.2)">8.6</text>
<text x="58.3" y="96.2" transform="rotate(36 58.3 96.2)">R1</text>
<text x="155.2" y="104.6" transform="rotate(-75 155.2 104.6)">30°</text>
<text x="114.7" y="109.8" transform="rotate(68 114.7 109.8)">45°</text>
<text x="44.3" y="127.5" transform="rotate(-90 44.3 127.5)">3.12</text>
<text x="103.7" y="127.2">Ø38</text>
<text x="31.1" y="136.9">metal 30-35HRc</text>
<text x="98.3" y="139.3">Ø 75.4</text>
<text x="103.7" y="148.9">Ø89</text>
<text x="88.8" y="158">35</text>
<text x="122" y="158">35</text>
<text x="128.3" y="174.7" transform="rotate(60 128.3 174.7)">R8</text>
<text x="147.7" y="182.9" transform="rotate(59 147.7 182.9)">63°</text>
<text x="175.3" y="210.3" transform="rotate(-90 175.3 210.3)">8.7</text>
<text x="175.3" y="218.5" transform="rotate(-90 175.3 218.5)">8.7</text>
<text x="84.3" y="261.9">40.5</text>
<text x="122.8" y="261.9">40.5</text>
</g>
<text font-size="4.5" x="57.1" y="109.5" transform="rotate(-29 57.1 109.5)">R1</text>
<g font-size="4.4">
<text x="153.8" y="126.6">1.0 DEEP ON FEMALE HALF</text>
<text x="154.6" y="144.3">0.05mmDEEP ON FEMALE HALF</text>
</g>
<g font-size="4.2">
<text x="33" y="142.8">Hardwelded</text>
<text x="33" y="146.6">(wholecavity)</text>
</g>
<g font-size="3.9">
<text x="11" y="184.7">M</text>
<text x="12.5" y="184.7">ill</text>
<text x="18.8" y="184.7">highlighted area for 0.03/0.05mm</text>
</g>
<g font-size="3.8">
<text x="95.2" y="266">UNLESS OTHERWISE SPECIFIED</text>
<text x="86.7" y="273.8">ALL DIMENSIONS IN 2 DECIMALS ±0.05mm</text>
<text x="161.8" y="272.4">CAPACITY</text>
<text x="86.7" y="279">ALL DIMENSIONS IN 1 OR NODECIMAL ±0.05mm</text>
<text x="163.4" y="277.2">SCALE</text>
<text x="179.5" y="277.7">1:1</text>
<text x="165.7" y="282">DRN</text>
<text x="199.6" y="282.6">/BY</text>
<text x="199.6" y="292.2">/BY</text>
<text x="175.3" y="295.8">Dimensions are in mm</text>
<text x="184.7" y="301.7">XXI-B-28-2.1-500-4</text>
<text x="89.4" y="310.6">MATERIAL:</text>
</g>
<g font-size="3.5">
<text x="188.7" y="272.5">W</text>
<text x="190.1" y="272.5">EIGHT</text>
<text x="188" y="277.4">DW.NO</text>
<text x="190.8" y="277.4">G</text>
<text x="162.9" y="287">REVISION</text>
<text x="175.7" y="287">DATE 2019.03.26. /BY</text>
<text x="175.7" y="282.2">DATE</text>
<text x="162.9" y="291.7">APPROVE</text>
<text x="175.7" y="291.7">DATE</text>
<text x="163" y="296.5">REMARK</text>
<text x="162.5" y="301.3">JOB NAME</text>
</g>
<g font-size="3.4">
<text x="110.1" y="46.7">+0.03</text>
<text x="111.8" y="49.7">0</text>
<text x="110.1" y="55">+0.03</text>
<text x="111.8" y="57.9">0</text>
<text x="192.5" y="100.6" transform="rotate(-90 192.5 100.6)">+0.03</text>
<text x="195.5" y="98.8" transform="rotate(-90 195.5 98.8)">0</text>
<text x="200.7" y="273">380± 10g</text>
</g>
<g font-size="3.3">
<text x="109.2" y="28.1">-0.03</text>
<text x="110.5" y="25.3">0</text>
<text x="36.4" y="70" transform="rotate(-90 36.4 70)">0</text>
<text x="39.2" y="71.4" transform="rotate(-90 39.2 71.4)">-0.05</text>
<text x="167.7" y="74.3" transform="rotate(-90 167.7 74.3)">3</text>
<text x="170.6" y="77.3" transform="rotate(-90 170.6 77.3)">0</text>
<text x="167.7" y="78.6" transform="rotate(-90 167.7 78.6)">+0.0</text>
<text x="49.7" y="87.7" transform="rotate(-90 49.7 87.7)">+0.03</text>
<text x="52.5" y="87.7" transform="rotate(-90 52.5 87.7)">-0.01</text>
<text x="44.3" y="118.8" transform="rotate(-90 44.3 118.8)">0</text>
<text x="41.5" y="120.1" transform="rotate(-90 41.5 120.1)">+0.05</text>
<text x="110.5" y="136.5">0</text>
<text x="109.2" y="139.3">-0.03</text>
</g>
<g font-size="3.1">
<text x="175.6" y="272.7">515± 10ml</text>
<text x="114" y="310.5">Bronze+Col.</text>
</g>
<g font-size="2.6">
<text x="85.2" y="286.2">Ind</text>
<text x="145.9" y="286.5">Name</text>
<text x="154.5" y="286.5">Date</text>
</g>
<text font-size="2.5" x="110.7" y="285.8">changes</text>
</svg>
